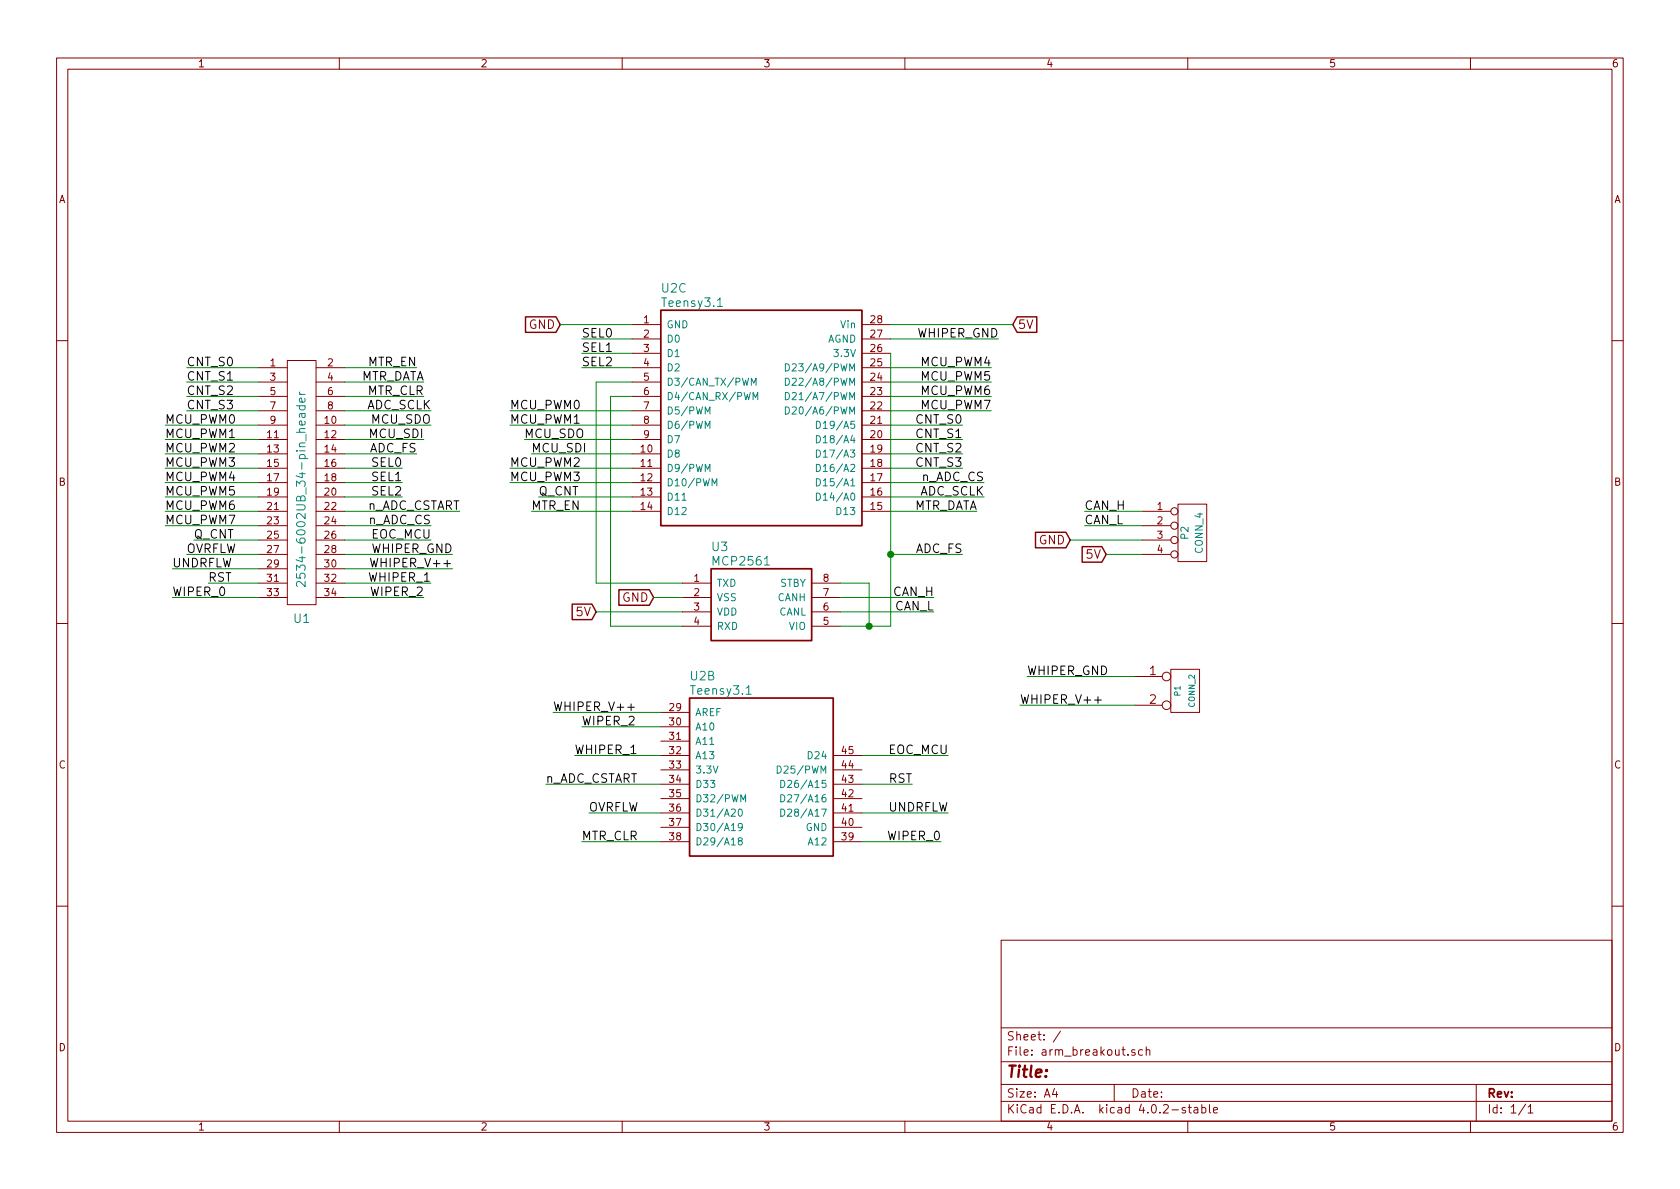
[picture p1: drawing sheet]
<svg xmlns="http://www.w3.org/2000/svg" width="297mm" height="210mm" viewBox="0 0 297 210" stroke-linecap="round" stroke-linejoin="round" font-family="sans-serif">
<g fill="none" stroke="#840000" stroke-width=".18">
<path d="M10 10.3h277v189.9h-277zM12 12.2h273v186.1h-273zM60 10.3v1.9M110 10.3v1.9M160 10.3v1.9M210 10.3v1.9M260 10.3v1.9M111.8 57.4h5M111.8 59.9h5M152.4 57.4h5.1M152.4 59.9h5.1M10 60.2h2"/>
<path d="M45.7 65h5.1M45.7 67.6h5.1M45.7 70.1h5.1M45.7 72.6h5.1M45.7 75.2h5.1M45.7 77.7h5.1M50.8 63.7h5.1v43.2h-5.1zM55.9 65h5.1M55.9 67.6h5.1M55.9 70.1h5.1M55.9 72.6h5.1M55.9 75.2h5.1"/>
<path d="M55.9 77.7h5.1M111.8 65h5M111.8 67.6h5M111.8 70.1h5M111.8 72.6h5M111.8 75.2h5M111.8 77.7h5M111.8 62.5h5M152.4 65h5.1M152.4 67.6h5.1M152.4 70.1h5.1M152.4 72.6h5.1"/>
<path d="M152.4 75.2h5.1M152.4 77.7h5.1M152.4 62.5h5.1M285 60.2h2M45.7 87.9h5.1M45.7 90.4h5.1M45.7 80.3h5.1M45.7 93h5.1M45.7 82.8h5.1M45.7 95.5h5.1M45.7 85.3h5.1M45.7 98h5.1"/>
<path d="M55.9 87.9h5.1M55.9 90.4h5.1M55.9 80.3h5.1M55.9 93h5.1M55.9 82.8h5.1M55.9 95.5h5.1M55.9 85.3h5.1M55.9 98h5.1M111.8 87.9h5M111.8 90.4h5M111.8 80.3h5M111.8 82.8h5"/>
<path d="M111.8 85.3h5M152.4 87.9h5.1M152.4 90.4h5.1M152.4 80.3h5.1M152.4 82.8h5.1M152.4 85.3h5.1M201.9 90.4h5.1M201.9 93h5.1M201.9 95.5h5.1M201.9 98h5.1M208.3 89.1h5.1v10.2h-5.1zM10 110.3h2"/>
<path d="M45.7 103.1h5.1M45.7 105.7h5.1M45.7 100.6h5.1M55.9 103.1h5.1M55.9 105.7h5.1M55.9 100.6h5.1M120.6 103.1h5.1M120.6 105.7h5.1M120.6 108.2h5.1M120.6 110.7h5.1M143.5 103.1h5.1M143.5 105.7h5.1"/>
<path d="M143.5 108.2h5.1M143.5 110.7h5.1M200.7 119.6h4.8M207 118.4h5.1v7.6h-5.1zM285 110.3h2M116.8 128.5h5.1M116.8 131.1h5.1M116.8 133.6h5.1M116.8 136.1h5.1M116.8 138.7h5.1M116.8 126h5.1M147.3 133.6h5.1"/>
<path d="M147.3 136.1h5.1M147.3 138.7h5.1M200.7 124.7h4.8M116.8 146.3h5.1M116.8 143.8h5.1M116.8 141.2h5.1M116.8 148.8h5.1M147.3 146.3h5.1M147.3 143.8h5.1M147.3 141.2h5.1M147.3 148.8h5.1M10 160.2h2"/>
<path d="M177 166.3h108v32h-108zM285 160.2h2M60 198.3v1.9M110 198.3v1.9M160 198.3v1.9M177 194.8h108M177 191.8h108M177 187.8h108M177 181.8h108M186.4 192.5l-.3 1h.9M186.8 193v1M187.5 182.3l-1.3 2"/>
<path d="M197 191.8v3M200.7 185.7a.37 .37 0 0 0-.6 .1l.1 .2 .5 .2v.1l-.2 .3-.4-.1M202 185.7l-.4-.1-.3 .3 .1 .6 .2 .1 .4-.1M202.7 185.7l.2-.1 .4 .1v.9M202.7 185.1v1.5M209.6 195.9a.37 .37 0 0 0-.6 .1l.1 .3 .5 .1 .1 .1-.3 .3-.4-.1M210 198.3v1.9M210.1 195.8h.5M210.3 195.3v1.3l.3 .2M211.2 195.9h.5l.1 .9M211.8 196.2l-.5 .1-.2 .2 .2 .3 .5-.1M212.5 195.9l.4-.1 .3 .3-.1 .6h-.6"/>
<path d="M212.5 195.3v1.5M213.8 195.3v1.3l.2 .2M214.6 196.3l.7-.1-.1-.3-.4-.1-.2 .2v.7h.6M260 198.3v1.9M261 191.8v6.5M269.7 195.2l-1.2 2M270.2 195.8l.4-.5v1.5M270.2 196.8h.8"/>
<circle cx="207.6" cy="90.4" r=".63"/>
<circle cx="207.6" cy="93" r=".63"/>
<circle cx="207.6" cy="98" r=".63"/>
<circle cx="207.6" cy="95.5" r=".63"/>
<circle cx="206.2" cy="119.6" r=".76"/>
<circle cx="206.2" cy="124.7" r=".76"/>
</g>
<path d="M116.8 54.9h35.6v38.1h-35.6zM125.7 100.6h17.8v12.7h-17.8zM121.9 123.4h25.4v28h-25.4z" fill="none" stroke="#840000" stroke-width=".3"/>
<g fill="none" stroke="#008484" stroke-width=".18">
<path d="M126.8 54.2h.9M52.4 71.7h1.5M52.9 69.3l.1 .3 .2 .1M52.9 69.7h1M53 71.7a.48 .48 0 0 0 .1 .7h.7a.48 .48 0 0 0 .1-.7M53.9 70.5v.4l-.2 .2-.7-.1v-.5l.3-.1 .1 .7M124.7 73.2v-1.2l.4 .8 .4-.8v1.2M124.7 75.8v-1.3l.4 .9 .4-.9v1.3M132.8 68.1v-1.2l.5 .9 .4-.9v1.2M133.1 70.7v-1.3l.5 .9 .4-.9v1.3M138.9 72a.64 .64 0 0 1 .7 .6 .64 .64 0 0 1-.7 .6zM138.9 69.4a.64 .64 0 0 1 .7 .6 .64 .64 0 0 1-.7 .7z"/>
<path d="M138.9 66.9a.64 .64 0 0 1 .7 .6 .64 .64 0 0 1-.7 .6zM138.9 64.3a.64 .64 0 0 1 .7 .7 .64 .64 0 0 1-.7 .6zM140.1 72.1l.5-.1 .1 .1 .1 .2-.8 .9h.8M140.1 69.5l.5-.1 .1 .1 .1 .3-.8 .9h.8M140.1 67l.5-.1 .1 .1 .1 .2-.8 .9h.8M140.1 64.4l.5-.1 .1 .1 .1 .3-.8 .9h.8M144.3 77a.64 .64 0 0 1 .8 .7 .64 .64 0 0 1-.8 .6zM144.3 74.5a.64 .64 0 0 1 .8 .6 .64 .64 0 0 1-.8 .7zM144.3 79.6a.64 .64 0 0 1 .8 .6 .64 .64 0 0 1-.8 .6zM124.7 83.4v-1.3l.4 .9 .4-.9v1.3M125.9 85.9v-1.2l.4 .8 .4-.8v1.2M144.3 87.2a.64 .64 0 0 1 .8 .6 .64 .64 0 0 1-.8 .7z"/>
<path d="M144.3 84.7a.64 .64 0 0 1 .8 .6 .64 .64 0 0 1-.8 .6zM144.3 82.1a.64 .64 0 0 1 .8 .6 .64 .64 0 0 1-.8 .7zM52.4 101.4v.8l.8 .1-.2-.3 .1-.5 .2-.1h.4l.2 .3v.3l-.1 .3M53.9 102.8v1l-.8-.9-.2-.1-.3 .1-.2 .2v.4l.2 .2M131.9 122.8h.9M137.4 135.5a.64 .64 0 0 1 .7 .6 .64 .64 0 0 1-.7 .6zM138 138a.64 .64 0 0 1 .8 .6 .64 .64 0 0 1-.8 .7zM130.6 143.2l.2-.1a.67 .67 0 0 1 .5 .6 .67 .67 0 0 1-.5 .6l-.2-.1-.1-.3zM130.8 148.7l-.3-.2 .1-.2 .2-.1 .4 .1v.3l-.6 .1-.1 .2 .1 .4 .2 .1h.2l.2-.2v-.4l-.2-.1M131 141.8v-1.3l.4 .9 .4-.9v1.3M131.2 146.1l-.2 .3h-.2l-.3-.3 .1-.4 .4-.1 .2 .2a.84 .84 0 0 1-.3 1.1h-.3M138 143.1a.64 .64 0 0 1 .8 .6 .64 .64 0 0 1-.8 .6z"/>
<path d="M138 140.5a.64 .64 0 0 1 .8 .7 .64 .64 0 0 1-.8 .6z"/>
</g>
<path d="M65.5 98.7l.4 1.5 .2-1 .3 1 .4-1.5M111 125.1h1.2M193.5 123.8h1.2" fill="none" stroke="#000" stroke-width=".18"/>
<path d="M92.9 56h5.4l.8 1.4-.8 1.4h-5.4zM179.8 56h3.5v2.8h-3.5l-.7-1.4zM183.1 94.1h5.4l.7 1.4-.7 1.4h-5.4zM191.3 96.7h3.5l.8 1.3-.8 1.4h-3.5zM101.2 106.8h3.4l.8 1.4-.8 1.4h-3.4zM109.4 104.3h5.4l.8 1.4-.8 1.3h-5.4z" fill="none" stroke="#840000" stroke-width=".25"/>
<g fill="none" stroke="#008400" stroke-width=".18">
<path d="M99.1 57.4h12.7M102.9 59.9h8.9M157.5 59.9h19M157.5 57.4h21.6M29.2 75.2h16.5M29.2 77.7h16.5M33 65h12.7M33 67.6h12.7M33 70.1h12.7M33 72.6h12.7M61 65h12.7M61 67.6h13.9"/>
<path d="M61 70.1h13.9M61 72.6h15.2M61 75.2h15.2M61 77.7h13.9M90.2 72.6h21.6M90.2 75.2h21.6M92.7 77.7h19.1M102.9 65h8.9M102.9 62.5h8.9M111.8 67.6h-6.4v35.5h15.2M111.8 70.1h-3.9v40.6h12.7M157.5 65h17.8"/>
<path d="M157.5 67.6h17.8M157.5 70.1h17.8M157.5 72.6h17.8M157.5 75.2h12.7M157.5 77.7h12.7M157.5 62.5v48.2h-8.9M29.2 80.3h16.5M29.2 82.8h16.5M29.2 85.3h16.5M29.2 87.9h16.5M29.2 90.4h16.5M29.2 93h16.5"/>
<path d="M33 98h12.7M34.3 95.5h11.4M61 80.3h12.7M61 82.8h10.1M61 85.3h10.1M61 87.9h10.1M61 90.4h20.3M61 93h15.2M61 95.5h15.2M61 98h19M90.2 82.8h21.6M90.2 85.3h21.6"/>
<path d="M94 80.3h17.8M94 90.4h17.8M95.2 87.9h16.6M157.5 80.3h12.7M157.5 82.8h12.7M157.5 85.3h16.5M157.5 87.9h16.5M157.5 90.4h15.2M157.5 98h12.7M189.2 95.5h12.7M191.8 90.4h10.1M191.8 93h10.1"/>
<path d="M195.6 98h6.3M30.5 100.6h15.2M30.5 105.7h15.2M36.8 103.1h8.9M61 100.6h19M61 103.1h15.2M61 105.7h13.9M105.4 108.2h15.2M115.6 105.7h5M148.6 103.1h5.1v7.6M148.6 105.7h16.5M148.6 108.2h16.5"/>
<path d="M181.6 119.6h19.1M96.5 138.7h20.3M97.8 126h19M101.6 133.6h15.2M102.9 128.5h13.9M152.4 138.7h8.9M152.4 133.6h15.2M180.3 124.7h20.4M102.9 148.8h13.9M104.1 143.8h12.7M152.4 148.8h14M152.4 143.8h15.2"/>
</g>
<g fill="#008400" stroke="#008400" stroke-width=".25">
<circle cx="157.5" cy="98" r=".51"/>
<circle cx="153.7" cy="110.7" r=".51"/>
</g>
<text font-size="2.8" fill="#840000" x="178" y="190.5">Title:</text>
<g font-size="2.1" fill="#008484">
<text x="117" y="51.7">U2C</text>
<text x="117.3" y="54.3">Teensy3.1</text>
<text x="54" y="101" transform="rotate(-90 54 101)">2534-6002UB_34-pin_header</text>
<text x="125.9" y="97.5">U3</text>
<text x="126.3" y="100">MCP2561</text>
<text x="52" y="110.2">U1</text>
<text x="122.1" y="120.3">U2B</text>
<text x="122.4" y="122.9">Teensy3.1</text>
</g>
<g font-size="2.1" fill="#840000">
<text x="93.4" y="58.2">GND</text>
<text x="180" y="58.2">5V</text>
<text x="183.6" y="96.3">GND</text>
<text x="192.1" y="98.8">5V</text>
<text x="109.9" y="106.4">GND</text>
<text x="101.9" y="109">5V</text>
<text x="203.3" y="119.4">1</text>
<text x="203.3" y="124.5">2</text>
<text x="178" y="184">Sheet: /</text>
<text x="178" y="186.7">File: arm_breakout.sch</text>
<text x="178" y="196.9">KiCad E.D.A. kicad 4.0.2-stable</text>
<text x="178" y="194.1">Size: A4</text>
<text x="200" y="194.1">Date:</text>
<text x="263" y="194.1">Rev:</text>
<text x="263" y="196.9">Id: 1/1</text>
</g>
<g font-size="2.1">
<text x="102.9" y="59.7">SEL0</text>
<text x="162.2" y="59.7">WHIPER_GND</text>
<text x="33" y="64.8">CNT_S0</text>
<text x="64.9" y="64.8">MTR_EN</text>
<text x="102.9" y="62.2">SEL1</text>
<text x="102.9" y="64.8">SEL2</text>
<text x="162.9" y="64.8">MCU_PWM4</text>
<text x="33" y="67.3">CNT_S1</text>
<text x="33" y="69.8">CNT_S2</text>
<text x="63.2" y="67.3">MTR_DATA</text>
<text x="64.8" y="69.8">MTR_CLR</text>
<text x="162.9" y="67.3">MCU_PWM5</text>
<text x="162.9" y="69.8">MCU_PWM6</text>
<text x="29.2" y="74.9">MCU_PWM0</text>
<text x="29.2" y="77.5">MCU_PWM1</text>
<text x="33" y="72.4">CNT_S3</text>
<text x="64.6" y="72.4">ADC_SCLK</text>
<text x="65.4" y="77.5">MCU_SDI</text>
<text x="65.6" y="74.9">MCU_SDO</text>
<text x="90.2" y="72.4">MCU_PWM0</text>
<text x="90.2" y="74.9">MCU_PWM1</text>
<text x="92.7" y="77.5">MCU_SDO</text>
<text x="162.1" y="74.9">CNT_S0</text>
<text x="162.1" y="77.5">CNT_S1</text>
<text x="162.9" y="72.4">MCU_PWM7</text>
<text x="29.2" y="80">MCU_PWM2</text>
<text x="29.2" y="82.5">MCU_PWM3</text>
<text x="65.2" y="80">ADC_FS</text>
<text x="65.8" y="82.5">SEL0</text>
<text x="90.2" y="82.5">MCU_PWM2</text>
<text x="94" y="80">MCU_SDI</text>
<text x="162.1" y="80">CNT_S2</text>
<text x="162.1" y="82.5">CNT_S3</text>
<text x="29.2" y="85.1">MCU_PWM4</text>
<text x="29.2" y="87.6">MCU_PWM5</text>
<text x="65.8" y="87.6">SEL2</text>
<text x="65.8" y="85.1">SEL1</text>
<text x="90.2" y="85.1">MCU_PWM3</text>
<text x="95.2" y="87.6">Q_CNT</text>
<text x="162.4" y="87.6">ADC_SCLK</text>
<text x="162.8" y="85.1">n_ADC_CS</text>
<text x="29.2" y="90.2">MCU_PWM6</text>
<text x="29.2" y="92.7">MCU_PWM7</text>
<text x="34.3" y="95.2">Q_CNT</text>
<text x="64.4" y="90.2">n_ADC_CSTART</text>
<text x="65" y="92.7">n_ADC_CS</text>
<text x="65.6" y="95.2">EOC_MCU</text>
<text x="94" y="90.2">MTR_EN</text>
<text x="161" y="90.2">MTR_DATA</text>
<text x="191.8" y="90.2">CAN_H</text>
<text x="191.8" y="92.7">CAN_L</text>
<text x="30.5" y="100.3">UNDRFLW</text>
<text x="33" y="97.8">OVRFLW</text>
<text x="65.6" y="97.8">WHIPER_GND</text>
<text x="66.4" y="100.3">WHIPER_V++</text>
<text x="161.7" y="97.8">ADC_FS</text>
<text x="30.5" y="105.4">WIPER_0</text>
<text x="36.8" y="102.9">RST</text>
<text x="65.4" y="102.9">WHIPER_1</text>
<text x="65.6" y="105.4">WIPER_2</text>
<text x="157.8" y="105.4">CAN_H</text>
<text x="158" y="107.9">CAN_L</text>
<text x="181.6" y="119.4">WHIPER_GND</text>
<text x="97.8" y="125.7">WHIPER_V++</text>
<text x="180.3" y="124.5">WHIPER_V++</text>
<text x="102.9" y="128.3">WIPER_2</text>
<text x="101.6" y="133.3">WHIPER_1</text>
<text x="157" y="133.3">EOC_MCU</text>
<text x="96.5" y="138.4">n_ADC_CSTART</text>
<text x="104.1" y="143.5">OVRFLW</text>
<text x="156.9" y="143.5">UNDRFLW</text>
<text x="157" y="138.4">RST</text>
<text x="102.9" y="148.6">MTR_CLR</text>
<text x="157" y="148.6">WIPER_0</text>
</g>
<g font-size="1.8" fill="#840000">
<text x="35" y="11.9">1</text>
<text x="85" y="11.9">2</text>
<text x="135" y="11.9">3</text>
<text x="185" y="11.9">4</text>
<text x="235" y="11.9">5</text>
<text x="285" y="11.9">6</text>
<text x="10.4" y="35.9">A</text>
<text x="285.4" y="35.9">A</text>
<text x="113.8" y="57.1">1</text>
<text x="113.8" y="59.7">2</text>
<text x="154" y="59.7">27</text>
<text x="154" y="57.1">28</text>
<text x="47.8" y="64.8">1</text>
<text x="57.9" y="64.8">2</text>
<text x="113.8" y="62.2">3</text>
<text x="113.8" y="64.8">4</text>
<text x="154" y="64.8">25</text>
<text x="154" y="62.2">26</text>
<text x="47.8" y="67.3">3</text>
<text x="47.8" y="69.8">5</text>
<text x="57.9" y="67.3">4</text>
<text x="57.9" y="69.8">6</text>
<text x="113.8" y="67.3">5</text>
<text x="113.8" y="69.8">6</text>
<text x="154" y="69.8">23</text>
<text x="154" y="67.3">24</text>
<text x="47.3" y="77.5">11</text>
<text x="47.8" y="72.4">7</text>
<text x="47.8" y="74.9">9</text>
<text x="57.5" y="74.9">10</text>
<text x="57.5" y="77.5">12</text>
<text x="57.9" y="72.4">8</text>
<text x="113.8" y="72.4">7</text>
<text x="113.8" y="74.9">8</text>
<text x="113.8" y="77.5">9</text>
<text x="154" y="77.5">20</text>
<text x="154" y="74.9">21</text>
<text x="154" y="72.4">22</text>
<text x="47.3" y="80">13</text>
<text x="47.3" y="82.5">15</text>
<text x="57.5" y="80">14</text>
<text x="57.5" y="82.5">16</text>
<text x="113.3" y="80">10</text>
<text x="113.3" y="82.5">11</text>
<text x="154" y="82.5">18</text>
<text x="154" y="80">19</text>
<text x="10.4" y="85.9">B</text>
<text x="47.3" y="85.1">17</text>
<text x="47.3" y="87.6">19</text>
<text x="57.5" y="87.6">20</text>
<text x="57.5" y="85.1">18</text>
<text x="113.3" y="85.1">12</text>
<text x="113.3" y="87.6">13</text>
<text x="154" y="87.6">16</text>
<text x="154" y="85.1">17</text>
<text x="285.4" y="85.9">B</text>
<text x="47.3" y="90.2">21</text>
<text x="47.3" y="92.7">23</text>
<text x="47.3" y="95.2">25</text>
<text x="57.5" y="90.2">22</text>
<text x="57.5" y="92.7">24</text>
<text x="57.5" y="95.2">26</text>
<text x="113.3" y="90.2">14</text>
<text x="154" y="90.2">15</text>
<text x="204.6" y="90.2">1</text>
<text x="204.6" y="92.7">2</text>
<text x="204.6" y="95.2">3</text>
<text x="47.3" y="97.8">27</text>
<text x="47.3" y="100.3">29</text>
<text x="57.5" y="100.3">30</text>
<text x="57.5" y="97.8">28</text>
<text x="204.6" y="97.8">4</text>
<text x="47.3" y="102.9">31</text>
<text x="47.3" y="105.4">33</text>
<text x="57.5" y="102.9">32</text>
<text x="57.5" y="105.4">34</text>
<text x="122.7" y="102.9">1</text>
<text x="122.7" y="105.4">2</text>
<text x="122.7" y="107.9">3</text>
<text x="145.6" y="107.9">6</text>
<text x="145.6" y="105.4">7</text>
<text x="145.6" y="102.9">8</text>
<text x="122.7" y="110.5">4</text>
<text x="145.6" y="110.5">5</text>
<text x="118.4" y="125.7">29</text>
<text x="118.4" y="128.3">30</text>
<text x="118.4" y="130.8">31</text>
<text x="10.4" y="135.9">C</text>
<text x="118.4" y="133.3">32</text>
<text x="118.4" y="135.9">33</text>
<text x="148.9" y="135.9">44</text>
<text x="148.9" y="133.3">45</text>
<text x="285.4" y="135.9">C</text>
<text x="118.4" y="138.4">34</text>
<text x="118.4" y="141">35</text>
<text x="118.4" y="143.5">36</text>
<text x="148.9" y="143.5">41</text>
<text x="148.9" y="141">42</text>
<text x="148.9" y="138.4">43</text>
<text x="118.4" y="146">37</text>
<text x="118.4" y="148.6">38</text>
<text x="148.9" y="146">40</text>
<text x="148.9" y="148.6">39</text>
<text x="10.4" y="185.9">D</text>
<text x="285.4" y="185.9">D</text>
<text x="35" y="199.9">1</text>
<text x="85" y="199.9">2</text>
<text x="135" y="199.9">3</text>
<text x="185" y="199.9">4</text>
<text x="235" y="199.9">5</text>
<text x="285" y="199.9">6</text>
</g>
<g font-size="1.8" fill="#008484">
<text x="117.9" y="58">GND</text>
<text x="148.6" y="58">Vin</text>
<text x="117.9" y="60.6">D0</text>
<text x="117.9" y="63.1">D1</text>
<text x="117.9" y="65.7">D2</text>
<text x="140.6" y="65.7">D23/A9/PWM</text>
<text x="146.2" y="60.6">AGND</text>
<text x="147.8" y="63.1">3.3V</text>
<text x="117.9" y="68.2">D3/CAN_TX/PWM</text>
<text x="117.9" y="70.7">D4/CAN_RX/PWM</text>
<text x="140.6" y="70.7">D21/A7/PWM</text>
<text x="140.6" y="68.2">D22/A8/PWM</text>
<text x="117.9" y="73.3">D5/PWM</text>
<text x="117.9" y="75.8">D6/PWM</text>
<text x="140.6" y="73.3">D20/A6/PWM</text>
<text x="145.4" y="75.8">D19/A5</text>
<text x="117.9" y="78.4">D7</text>
<text x="117.9" y="80.9">D8</text>
<text x="117.9" y="83.4">D9/PWM</text>
<text x="145.4" y="78.4">D18/A4</text>
<text x="145.4" y="83.4">D16/A2</text>
<text x="145.4" y="80.9">D17/A3</text>
<text x="117.9" y="86">D10/PWM</text>
<text x="117.9" y="88.5">D11</text>
<text x="145.4" y="88.5">D14/A0</text>
<text x="145.4" y="86">D15/A1</text>
<text x="117.9" y="91.1">D12</text>
<text x="148.1" y="91.1">D13</text>
<text x="210.1" y="95.3" transform="rotate(-90 210.1 95.3)">P2</text>
<text x="212.6" y="97.8" transform="rotate(-90 212.6 97.8)">CONN_4</text>
<text x="126.7" y="103.8">TXD</text>
<text x="126.7" y="106.3">VSS</text>
<text x="137.4" y="106.3">CANH</text>
<text x="137.8" y="103.8">STBY</text>
<text x="126.7" y="108.8">VDD</text>
<text x="126.7" y="111.4">RXD</text>
<text x="137.6" y="108.8">CANL</text>
<text x="139.4" y="111.4">VIO</text>
<text x="122.9" y="129.2">A10</text>
<text x="122.9" y="131.7">A11</text>
<text x="122.9" y="126.6">AREF</text>
<text x="122.9" y="134.2">A13</text>
<text x="122.9" y="136.8">3.3V</text>
<text x="138.3" y="136.8">D25/PWM</text>
<text x="143.1" y="134.2">D24</text>
<text x="122.9" y="139.3">D33</text>
<text x="122.9" y="141.9">D32/PWM</text>
<text x="139.3" y="141.9">D27/A16</text>
<text x="139.3" y="139.3">D26/A15</text>
<text x="122.9" y="144.4">D31/A20</text>
<text x="122.9" y="146.9">D30/A19</text>
<text x="122.9" y="149.5">D29/A18</text>
<text x="139.3" y="144.4">D28/A17</text>
<text x="142.4" y="146.9">GND</text>
<text x="143.1" y="149.5">A12</text>
</g>
<g font-size="1.4" fill="#008484">
<text x="208.7" y="123" transform="rotate(-90 208.7 123)">P1</text>
<text x="211.3" y="125" transform="rotate(-90 211.3 125)">CONN_2</text>
</g>
</svg>
